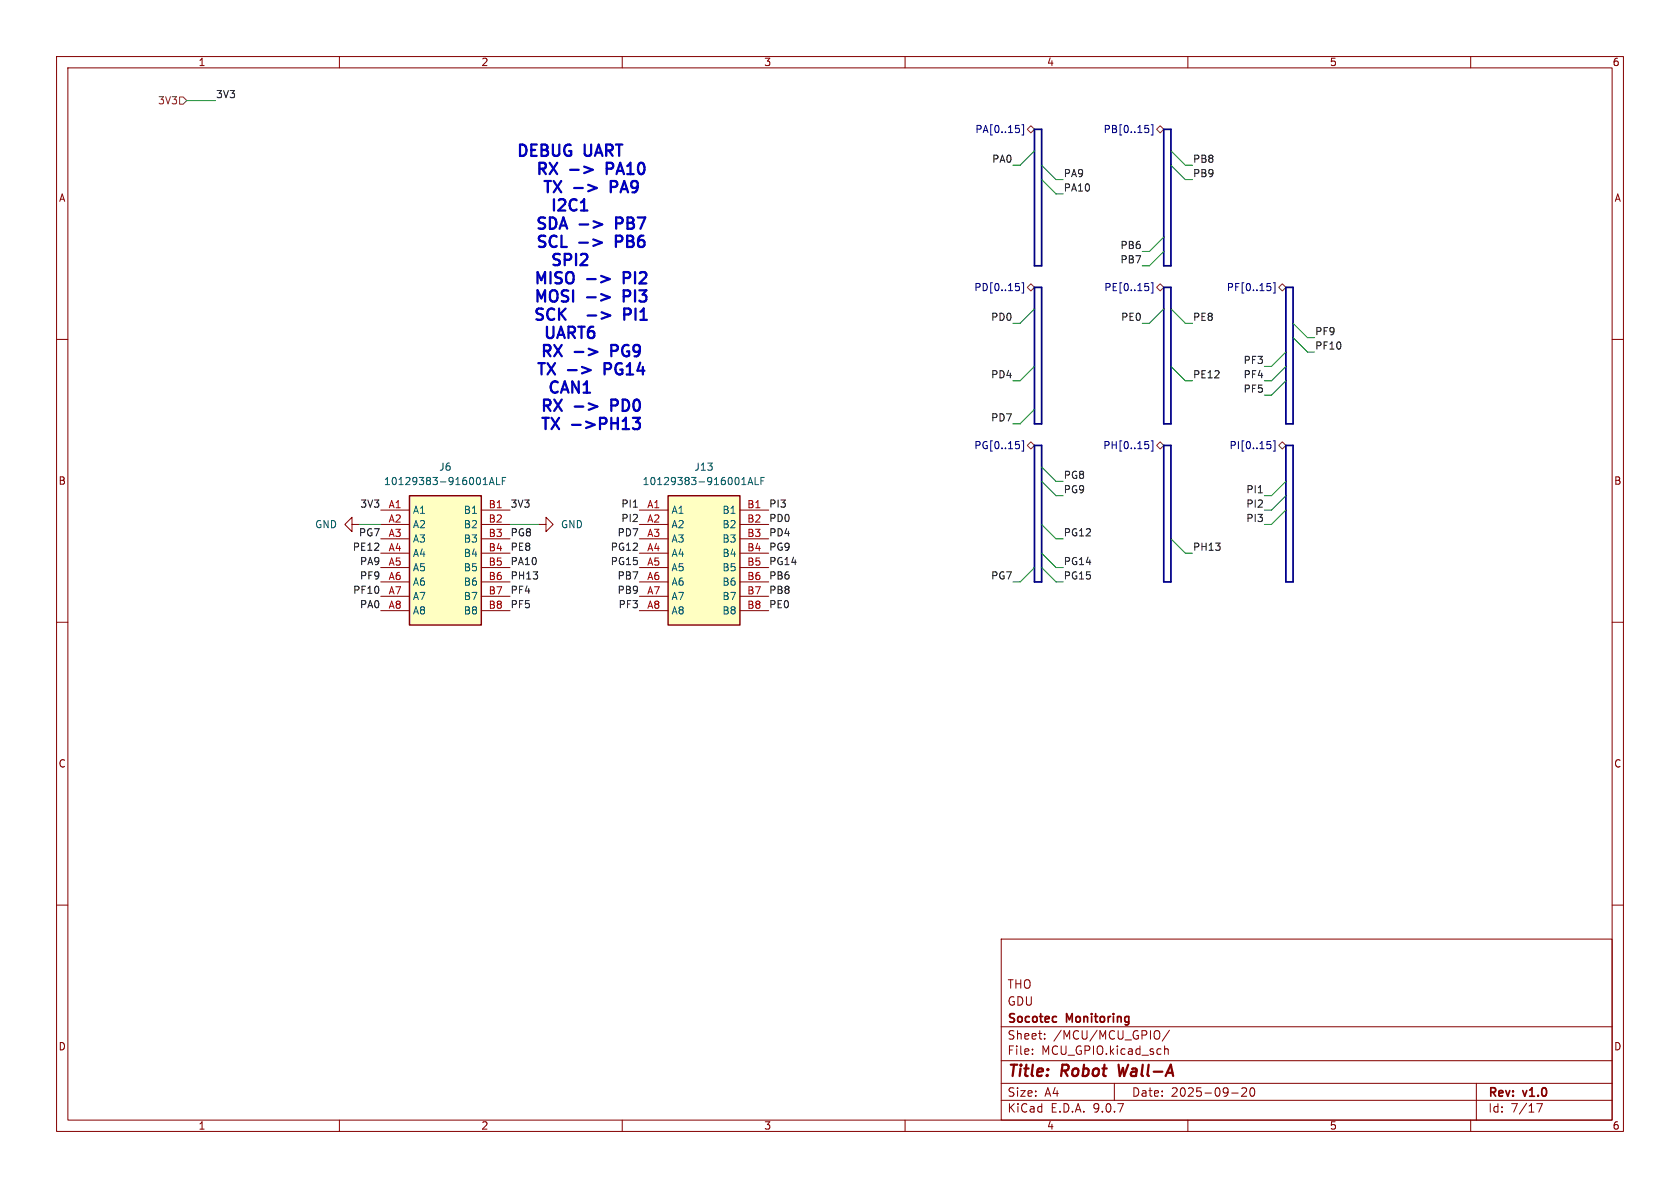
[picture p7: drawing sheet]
<svg xmlns="http://www.w3.org/2000/svg" width="297mm" height="210mm" viewBox="0 0 297 210" stroke-linecap="round" stroke-linejoin="round" font-family="sans-serif">
<g fill="none" stroke="#840000" stroke-width=".18">
<path d="M10 10h277v190h-277zM12 12h273v186h-273zM60 10v2M110 10v2M160 10v2M210 10v2M260 10v2M10 60h2M285 60h2M10 110h2M285 110h2M10 160h2"/>
<path d="M177 166h108v32h-108zM285 160h2M60 198v2M110 198v2M160 198v2M177 194.5h108M177 191.5h108M177 187.5h108M177 181.5h108M182.5 186.3v.1M182.5 185.5v.1M184.7 183.6v.1"/>
<path d="M184.7 182.8v.1M197 191.5v3M204.4 182.2a.5 .5 0 0 1 .6 .5v.5a.5 .5 0 0 1-.6 .5M205.9 185.5l.2-.1 .4 .1v.9M205.9 184.9v1.5M206.7 182.1l-1.2 2M210 198v2M217.7 193.2h1.2M219.5 192.4l.6-.1 .2 .1 .1 .3-.9 1.1h.9M221.1 192.4l.2-.1a.81 .81 0 0 1 .6 .6 .81 .81 0 0 1-.3 .8l-.1 .1a.81 .81 0 0 1-.4-1.4zM260 198v2M261 191.5v6.5"/>
<path d="M271.7 195.1h1l-.7 1.5"/>
</g>
<path d="M197.7 188.2l.3 2 .5-1.4" fill="none" stroke="#840000" stroke-width=".4"/>
<path d="M118.1 87.6h12.7v22.9h-12.7z" fill="#ffffc2"/>
<path d="M118.1 87.6h12.7v22.9h-12.7z" fill="none" stroke="#840000" stroke-width=".25"/>
<g fill="none" stroke="#840000" stroke-width=".18">
<path d="M113 90.2h5.1M113 92.7h5.1M113 95.3h5.1M113 97.8h5.1M130.8 90.2h5.1M130.8 92.7h5.1M130.8 95.3h5.1M130.8 97.8h5.1M113 100.3h5.1M113 102.9h5.1M113 105.4h5.1M113 108h5.1"/>
<path d="M130.8 100.3h5.1M130.8 102.9h5.1M130.8 105.4h5.1M130.8 108h5.1"/>
</g>
<path d="M131.1 85.7h.8M132.2 85.7l.5-1.3 .4 1.3M132.4 85.3h.6M133.5 84.4v1.3h.6M134.5 85h.5M135.1 84.4h-.6v1.3" fill="none" stroke="#006464" stroke-width=".18"/>
<path d="M72.4 87.6h12.7v22.9h-12.7z" fill="#ffffc2"/>
<path d="M72.4 87.6h12.7v22.9h-12.7z" fill="none" stroke="#840000" stroke-width=".25"/>
<g fill="none" stroke="#840000" stroke-width=".18">
<path d="M62.2 92.7v-1.3l-1.2 1.3 1.2 1.3v-1.3h1.3M63.5 92.7h.1M67.3 90.2h5.1M67.3 92.7h5.1M67.3 95.3h5.1M67.3 97.8h5.1M85.1 90.2h5.1M85.1 92.7h5.1M85.1 95.3h5.1M85.1 97.8h5.1M95.2 92.7h1.3v-1.3l1.3 1.3-1.3 1.3v-1.3M95.2 92.7h.1"/>
<path d="M67.3 100.3h5.1M67.3 102.9h5.1M67.3 105.4h5.1M67.3 108h5.1M85.1 100.3h5.1M85.1 102.9h5.1M85.1 105.4h5.1M85.1 108h5.1"/>
</g>
<path d="M85.4 85.7h.7M86.5 85.7l.4-1.3 .5 1.3M86.6 85.3h.6M87.8 84.4v1.3h.6M88.8 85h.4M89.4 84.4h-.6v1.3" fill="none" stroke="#006464" stroke-width=".18"/>
<g fill="none" stroke="#000084" stroke-width=".18">
<path d="M179.6 22.2h.6M180.1 22.7l.1 .2-.1 .5M180.7 22h.3v1.9h-.3M202.4 22.2h.6M202.5 22.7h.3l.3 .2-.1 .4-.5 .1M203.5 22h.3v1.9h-.3M179.6 50.1h.6M180 50.6l.2 .2v.3l-.2 .3M180.7 50h.3v1.8h-.3M202.4 50.1h.6M202.8 50.6l.3 .2v.3l-.3 .3M203.5 50h.3v1.8h-.3"/>
<path d="M224 50.1h.6M224.4 50.6l.3 .2v.3l-.3 .3M225.1 50h.3v1.8h-.3M179.6 78h.6M180.1 78.6l.1 .2-.1 .5M180.7 77.9h.3v1.8h-.3M202.4 78h.6M202.5 78.5h.3l.3 .3-.1 .5h-.5M203.5 77.9h.3v1.8h-.3M224 78h.6M224.1 78.5h.3l.3 .3-.1 .5h-.5M225.1 77.9h.3v1.8h-.3"/>
</g>
<path d="M31.7 17.1h.7l.6 .7-.6 .6h-.7zM182.2 22.2l.7 .7-.7 .6-.6-.6zM205.1 22.2l.6 .7-.6 .6-.6-.6zM181.6 50.8l.6-.6 .7 .6-.7 .6zM204.5 50.8l.6-.6 .6 .6-.6 .6zM226.1 50.8l.6-.6 .6 .6-.6 .6zM181.6 78.7l.6-.6 .7 .6-.7 .7zM204.5 78.7l.6-.6 .6 .6-.6 .7zM226.1 78.7l.6-.6 .6 .6-.6 .7z" fill="none" stroke="#725600" stroke-width=".18"/>
<path d="M112 89.7h.7M222.5 87.1h.7" fill="none" stroke="#0f0f0f" stroke-width=".18"/>
<path d="M182.9 22.9h1.2v24.1h-1.2zM205.7 22.9h1.3v24.1h-1.3zM182.9 50.8h1.2v24.1h-1.2zM205.7 50.8h1.3v24.1h-1.3zM227.3 50.8h1.3v24.1h-1.3zM182.9 78.7h1.2v24.2h-1.2zM205.7 78.7h1.3v24.2h-1.3zM227.3 78.7h1.3v24.2h-1.3z" fill="none" stroke="#000084" stroke-width=".3"/>
<g fill="none" stroke="#009600" stroke-width=".18">
<path d="M33 17.8h5.1M182.9 26.7l-2.6 2.5h-1.2M184.1 31.8l2.6 2.5h1.3M184.1 29.2l2.6 2.6h1.3M207 26.7l2.5 2.5h1.3M207 29.2l2.5 2.6h1.3M182.9 54.6l-2.6 2.6h-1.2M205.7 44.5l-2.5 2.5h-1.3M205.7 54.6l-2.5 2.6h-1.3M205.7 41.9l-2.5 2.6h-1.3M207 54.6l2.5 2.6h1.3M228.6 59.7l2.5 2.5h1.3"/>
<path d="M228.6 57.2l2.5 2.5h1.3M182.9 64.8l-2.6 2.5h-1.2M182.9 72.4l-2.6 2.5h-1.2M207 64.8l2.5 2.5h1.3M227.3 64.8l-2.5 2.5h-1.3M227.3 62.2l-2.5 2.6h-1.3M227.3 67.3l-2.5 2.6h-1.3M63.5 92.7h3.8M90.2 92.7h5M184.1 85.1l2.6 2.5h1.3M184.1 97.8l2.6 2.5h1.3M184.1 92.7l2.6 2.6h1.3"/>
<path d="M184.1 82.6l2.6 2.5h1.3M207 95.3l2.5 2.5h1.3M227.3 90.2l-2.5 2.5h-1.3M227.3 85.1l-2.5 2.5h-1.3M227.3 87.6l-2.5 2.6h-1.3M182.9 100.3l-2.6 2.6h-1.2M184.1 100.3l2.6 2.6h1.3"/>
</g>
<g fill="none" stroke="#0000c2" stroke-width=".4">
<path d="M95.4 28.8v2M95.8 29.8l.7 1M96.3 32h1.1M96.4 38.5l-.8-.1a.49 .49 0 0 0-.4 .5 .49 .49 0 0 0 .4 .5 .73 .73 0 0 1 .8 .5 .51 .51 0 0 1-.4 .5l-.8-.1M96.5 29.2a.54 .54 0 0 1-.4 .6h-.7M96.8 32v2M97.2 28.8l1.3 2M97.2 38.4v2h.5a1.06 1.06 0 0 0 .6-1.5M97.9 32l1.3 2M98.5 28.8l-1.3 2M99.1 39.9h1M99.2 32l-1.3 2"/>
<path d="M100.8 30h1.5M102.5 39.7h1.5M102.7 37.2h1.1M103.3 29.4l1.5 .6-1.5 .6M104 32.7l1.5 .5-1.5 .6M104.9 39.1l1.6 .6-1.6 .5M95 50.1v-2l.7 1.4 .7-1.4v2M95 53.3v-2l.7 1.4 .7-1.4v2M96 54.6l-.8-.1a.49 .49 0 0 0-.4 .5 .49 .49 0 0 0 .4 .5 .73 .73 0 0 1 .8 .5 .51 .51 0 0 1-.4 .5l-.8-.1M96.4 41.8l-.8-.1a.49 .49 0 0 0-.3 .4 .49 .49 0 0 0 .3 .5 .73 .73 0 0 1 .8 .5 .51 .51 0 0 1-.4 .6l-.7-.1M97.3 48.1v2M97.5 51.4a.66 .66 0 0 1 .7 0 .66 .66 0 0 1 .4 .6v.7a.67 .67 0 0 1-.7 .6 .67 .67 0 0 1-.7-.6v-.7z"/>
<path d="M98 54.7a.8 .8 0 0 0-1 0 .8 .8 0 0 0-.3 1 .75 .75 0 0 0 .4 .7 .75 .75 0 0 0 .9-.1M98.2 48.5a.51 .51 0 0 0 .4 .6 .73 .73 0 0 1 .7 .4 .51 .51 0 0 1-.4 .6l-.7-.1M98.4 41.8a.8 .8 0 0 0-1 0 .8 .8 0 0 0-.2 1 .75 .75 0 0 0 .4 .8 .75 .75 0 0 0 .8-.1M98.8 54.5v2M98.9 40.4l.7-2 .7 2M99.1 55.4l.9 1.1M99.3 41.7v2h.9M100 54.5l-1.2 1.2M100.2 48.4a1.35 1.35 0 0 0 .4 1.7 .67 .67 0 0 0 .8-.7l-.1-1M100.5 51.4l-.8-.1a.49 .49 0 0 0-.4 .5 .49 .49 0 0 0 .4 .5 .73 .73 0 0 1 .8 .4 .51 .51 0 0 1-.4 .6l-.8-.1M101.3 51.3v2M103.8 49.3h1.5"/>
<path d="M103.8 52.6h1.5M104.9 42.3l1.5 .6-1.5 .6M106.3 48.8l1.5 .5-1.5 .6M106.3 52l1.5 .6-1.5 .5M110.4 54.5v2M110.4 55.6h.7M95.2 64.2h1.1M95.7 64.2v2M95.9 73.9h1.1M96.2 61v2M96.2 70.6v2M96.5 73.9v2"/>
<path d="M96.6 62l.7 1M96.6 71.7l.7 .9M96.8 64.2l1.3 2M97.3 61.4a.54 .54 0 0 1-.4 .6h-.7M97.3 71a.54 .54 0 0 1-.4 .7h-.7M97.5 73.9l1.3 2M98 61l1.3 2M98 70.6l1.3 2M98.1 64.2l-1.3 2M98.8 73.9l-1.3 2M99.3 61l-1.3 2M99.3 70.6l-1.3 2"/>
<path d="M101.6 62.2h1.5M101.6 71.9h1.5M102.9 64.9l1.5 .5-1.5 .6M104.1 61.6l1.5 .6-1.5 .6M104.1 71.3l1.5 .6-1.5 .5M113.1 73.9l-.6 .7a.54 .54 0 0 1 .6 .4v.5l-.2 .3-.7 .1-.3-.2"/>
</g>
<g font-size="2.8" fill="#0000c2">
<text x="91.1" y="28.3">DEBUG</text>
<text x="103.3" y="28.3">UART</text>
<text x="101.4" y="34.7">-&gt;</text>
<text x="108" y="31.5">PA10</text>
<text x="108.7" y="34.7">PA9</text>
<text x="97.1" y="37.9">I2C1</text>
<text x="109.7" y="41.1">PB7</text>
<text x="97.1" y="47.6">SPI2</text>
<text x="102.3" y="44.4">-&gt;</text>
<text x="109.6" y="44.4">PB6</text>
<text x="111" y="50.8">PI2</text>
<text x="104.6" y="57.2">-&gt;</text>
<text x="111" y="54">PI3</text>
<text x="111.9" y="57.2">PI1</text>
<text x="95.8" y="60.5">UART6</text>
<text x="108.8" y="63.7">PG9</text>
<text x="96.6" y="70.1">CAN1</text>
<text x="100.3" y="66.9">-&gt;</text>
<text x="107.6" y="66.9">PG14</text>
<text x="101" y="76.6">-&gt;PH13</text>
<text x="108.8" y="73.3">PD0</text>
</g>
<g font-size="2.8" fill="#840000">
<text x="178" y="190.9">Title:</text>
<text x="187.7" y="190.9">Robot</text>
<text x="198.6" y="190.9">Wall-A</text>
</g>
<g font-size="2.1" fill="#840000">
<text x="178" y="178">GDU</text>
<text x="178" y="175">THO</text>
<text x="178" y="184">Sheet:</text>
<text x="178" y="181.2">Socotec</text>
<text x="186.2" y="184">/MCU/MCU_GPIO/</text>
<text x="188.6" y="181.2">Monitoring</text>
<text x="178" y="186.7">File:</text>
<text x="184.1" y="186.7">MCU_GPIO.kicad_sch</text>
<text x="178" y="196.9">KiCad</text>
<text x="178" y="194.1">Size:</text>
<text x="184.7" y="194.1">A4</text>
<text x="185.7" y="196.9">E.D.A.</text>
<text x="193.3" y="196.9">9.0.7</text>
<text x="200" y="194.1">Date:</text>
<text x="207" y="194.1">2025-09-20</text>
<text x="263" y="194.3">Rev:</text>
<text x="263" y="196.9">Id:</text>
<text x="267.1" y="196.9">7/17</text>
<text x="269.4" y="194.3">v1.0</text>
</g>
<g font-size="1.8" fill="#840000">
<text x="35" y="11.9">1</text>
<text x="85" y="11.9">2</text>
<text x="135" y="11.9">3</text>
<text x="185" y="11.9">4</text>
<text x="235" y="11.9">5</text>
<text x="285" y="11.9">6</text>
<text x="10.3" y="35.9">A</text>
<text x="285.3" y="35.9">A</text>
<text x="10.3" y="85.9">B</text>
<text x="285.3" y="85.9">B</text>
<text x="10.3" y="135.9">C</text>
<text x="285.3" y="135.9">C</text>
<text x="10.3" y="185.9">D</text>
<text x="285.3" y="185.9">D</text>
<text x="35" y="199.9">1</text>
<text x="85" y="199.9">2</text>
<text x="135" y="199.9">3</text>
<text x="185" y="199.9">4</text>
<text x="235" y="199.9">5</text>
<text x="285" y="199.9">6</text>
</g>
<g font-size="1.8" fill="#0f0f0f">
<text x="38.1" y="17.4">3V3</text>
<text x="175.3" y="28.9">PA0</text>
<text x="210.8" y="28.9">PB8</text>
<text x="188" y="31.4">PA9</text>
<text x="188" y="33.9">PA10</text>
<text x="210.8" y="31.4">PB9</text>
<text x="198" y="44.1">PB6</text>
<text x="198" y="46.6">PB7</text>
<text x="175.1" y="56.8">PD0</text>
<text x="198.1" y="56.8">PE0</text>
<text x="210.8" y="56.8">PE8</text>
<text x="232.4" y="59.3">PF9</text>
<text x="219.7" y="64.4">PF3</text>
<text x="232.4" y="61.9">PF10</text>
<text x="175.1" y="67">PD4</text>
<text x="210.8" y="67">PE12</text>
<text x="219.7" y="69.5">PF5</text>
<text x="219.7" y="67">PF4</text>
<text x="175.1" y="74.6">PD7</text>
<text x="63.6" y="89.8">3V3</text>
<text x="90.2" y="89.8">3V3</text>
<text x="109.7" y="89.8">PI1</text>
<text x="135.9" y="89.8">PI3</text>
<text x="188" y="84.7">PG8</text>
<text x="188" y="87.3">PG9</text>
<text x="220.2" y="87.3">PI1</text>
<text x="220.2" y="89.8">PI2</text>
<text x="63.4" y="94.9">PG7</text>
<text x="90.2" y="94.9">PG8</text>
<text x="109.1" y="94.9">PD7</text>
<text x="109.7" y="92.4">PI2</text>
<text x="135.9" y="94.9">PD4</text>
<text x="135.9" y="92.4">PD0</text>
<text x="188" y="94.9">PG12</text>
<text x="220.2" y="92.4">PI3</text>
<text x="62.3" y="97.4">PE12</text>
<text x="63.5" y="100">PA9</text>
<text x="90.2" y="97.4">PE8</text>
<text x="90.2" y="100">PA10</text>
<text x="107.9" y="97.4">PG12</text>
<text x="107.9" y="100">PG15</text>
<text x="135.9" y="100">PG14</text>
<text x="135.9" y="97.4">PG9</text>
<text x="188" y="100">PG14</text>
<text x="210.8" y="97.4">PH13</text>
<text x="62.3" y="105.1">PF10</text>
<text x="63.5" y="107.6">PA0</text>
<text x="63.5" y="102.5">PF9</text>
<text x="90.2" y="102.5">PH13</text>
<text x="90.2" y="107.6">PF5</text>
<text x="90.2" y="105.1">PF4</text>
<text x="109.1" y="105.1">PB9</text>
<text x="109.1" y="102.5">PB7</text>
<text x="109.3" y="107.6">PF3</text>
<text x="135.9" y="105.1">PB8</text>
<text x="135.9" y="107.6">PE0</text>
<text x="135.9" y="102.5">PB6</text>
<text x="175.1" y="102.5">PG7</text>
<text x="188" y="102.5">PG15</text>
</g>
<text font-size="1.8" fill="#725600" x="27.8" y="18.6">3V3</text>
<g font-size="1.8" fill="#000084">
<text x="172.3" y="23.7">PA[0..15]</text>
<text x="195" y="23.7">PB[0..15]</text>
<text x="172.1" y="51.7">PD[0..15]</text>
<text x="195.1" y="51.7">PE[0..15]</text>
<text x="216.8" y="51.7">PF[0..15]</text>
<text x="172.1" y="79.6">PG[0..15]</text>
<text x="194.9" y="79.6">PH[0..15]</text>
<text x="217.3" y="79.6">PI[0..15]</text>
</g>
<g font-size="1.8" fill="#006464">
<text x="77.5" y="83.4">J6</text>
<text x="122.7" y="83.4">J13</text>
<text x="67.8" y="86">10129383-916001ALF</text>
<text x="113.5" y="86">10129383-916001ALF</text>
<text x="55.6" y="93.6">GND</text>
<text x="72.9" y="91">A1</text>
<text x="72.9" y="93.6">A2</text>
<text x="81.9" y="91">B1</text>
<text x="81.9" y="93.6">B2</text>
<text x="99.1" y="93.6">GND</text>
<text x="118.6" y="91">A1</text>
<text x="118.6" y="93.6">A2</text>
<text x="127.6" y="91">B1</text>
<text x="127.6" y="93.6">B2</text>
<text x="72.9" y="96.1">A3</text>
<text x="72.9" y="98.7">A4</text>
<text x="72.9" y="101.2">A5</text>
<text x="81.9" y="96.1">B3</text>
<text x="81.9" y="98.7">B4</text>
<text x="81.9" y="101.2">B5</text>
<text x="118.6" y="96.1">A3</text>
<text x="118.6" y="98.7">A4</text>
<text x="118.6" y="101.2">A5</text>
<text x="127.6" y="96.1">B3</text>
<text x="127.6" y="98.7">B4</text>
<text x="127.6" y="101.2">B5</text>
<text x="72.9" y="103.7">A6</text>
<text x="72.9" y="106.3">A7</text>
<text x="81.9" y="103.7">B6</text>
<text x="81.9" y="106.3">B7</text>
<text x="118.6" y="103.7">A6</text>
<text x="118.6" y="106.3">A7</text>
<text x="127.6" y="103.7">B6</text>
<text x="127.6" y="106.3">B7</text>
<text x="72.9" y="108.8">A8</text>
<text x="81.9" y="108.8">B8</text>
<text x="118.6" y="108.8">A8</text>
<text x="127.6" y="108.8">B8</text>
</g>
<g font-size="1.8" fill="#a90000">
<text x="68.6" y="89.9">A1</text>
<text x="86.3" y="89.9">B1</text>
<text x="114.3" y="89.9">A1</text>
<text x="132" y="89.9">B1</text>
<text x="68.6" y="92.5">A2</text>
<text x="68.6" y="95">A3</text>
<text x="86.3" y="92.5">B2</text>
<text x="86.3" y="95">B3</text>
<text x="114.3" y="92.5">A2</text>
<text x="114.3" y="95">A3</text>
<text x="132" y="92.5">B2</text>
<text x="132" y="95">B3</text>
<text x="68.6" y="97.5">A4</text>
<text x="68.6" y="100.1">A5</text>
<text x="86.3" y="97.5">B4</text>
<text x="86.3" y="100.1">B5</text>
<text x="114.3" y="97.5">A4</text>
<text x="114.3" y="100.1">A5</text>
<text x="132" y="97.5">B4</text>
<text x="132" y="100.1">B5</text>
<text x="68.6" y="102.6">A6</text>
<text x="68.6" y="105.2">A7</text>
<text x="68.6" y="107.7">A8</text>
<text x="86.3" y="102.6">B6</text>
<text x="86.3" y="105.2">B7</text>
<text x="86.3" y="107.7">B8</text>
<text x="114.3" y="102.6">A6</text>
<text x="114.3" y="105.2">A7</text>
<text x="114.3" y="107.7">A8</text>
<text x="132" y="102.6">B6</text>
<text x="132" y="105.2">B7</text>
<text x="132" y="107.7">B8</text>
</g>
</svg>
